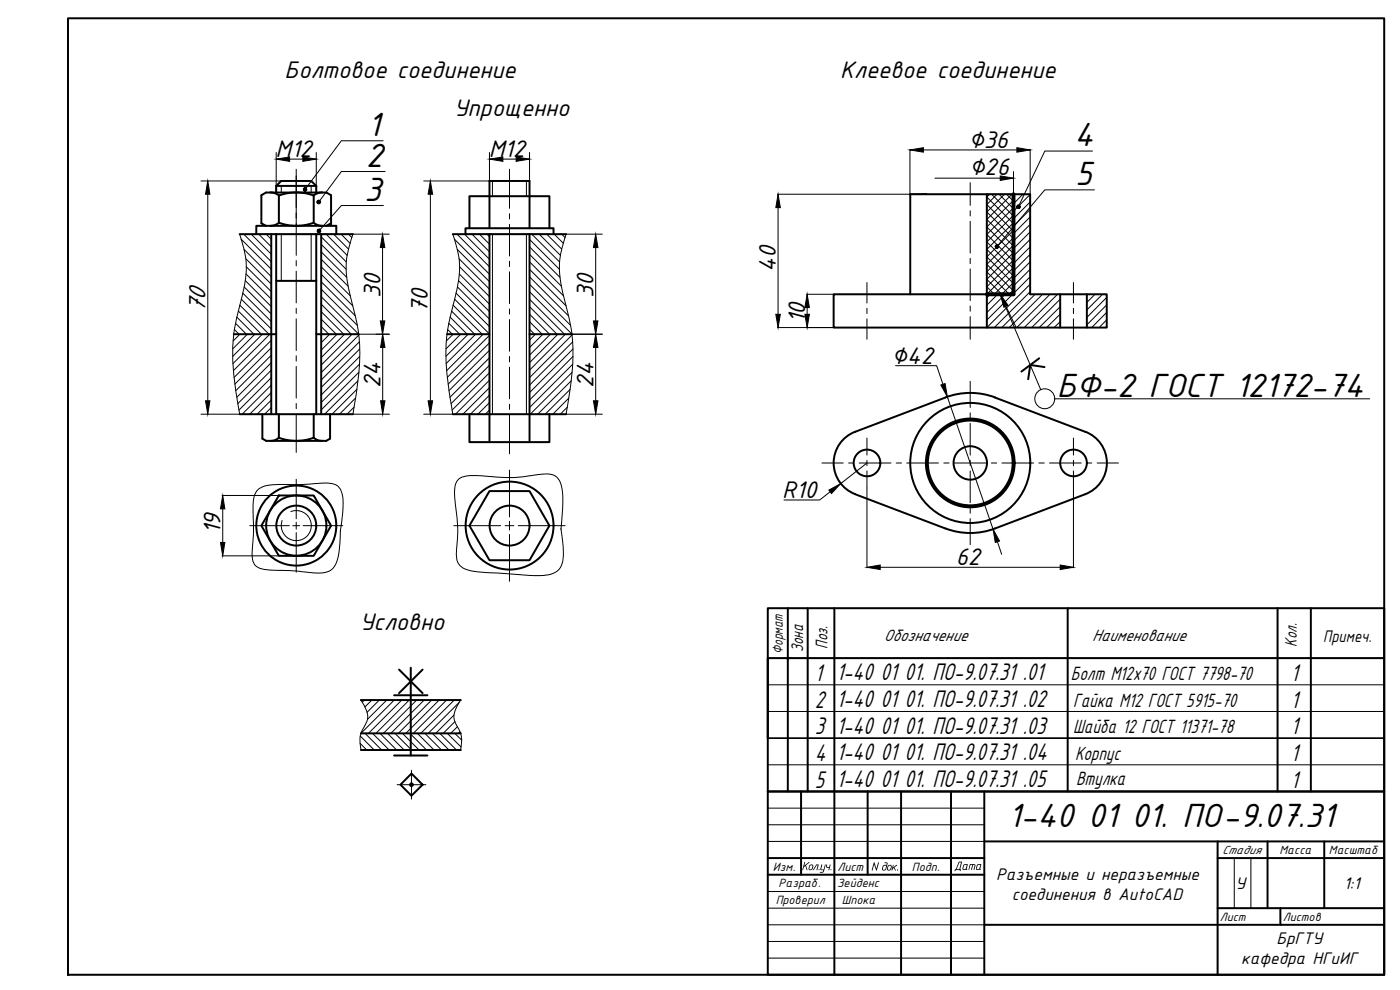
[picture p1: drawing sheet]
<svg xmlns="http://www.w3.org/2000/svg" width="420mm" height="297mm" viewBox="0 0 420 297" stroke-linecap="round" stroke-linejoin="round" font-family="sans-serif">
<!-- layer: 0 -->
<path d="M293.5 259.6l-.3 .9 .1 .3 .6-.2 .3-1.1zM293.2 259.4h1.3l-.3 1.3 .1 .3-1.3-.1z" fill="#000"/>
<g fill="none" stroke="#000" stroke-width=".59">
<path d="M20.4 5.5h395v287h-395zM81.1 57.7l1.4 .3 1.2 .7M82.9 55.8l1.5-1.5h9l1.5 1.5M82.9 55.8v2M82.9 55.8h12M83.7 58.7a15.1 15.1 0 0 1 10.4 0v8.1a15 15 0 0 1-10.4 0zM94.9 55.8v2M96.8 57.7l-1.5 .3-1.2 .7M273.2 58.3h36v30h22.9v10h-81.9v-10h23zM296.2 58.3v30h-23M71.9 70.3h34M76.9 70.3v-2.5h24v2.5"/>
<path d="M79.8 67.8l-1.4-.8v-8.4l1.4-.8h18.2l1.4 .8v9.2M81.4 70.3v54M82.9 70.3v54M83.7 66.8l-1.2 .7-1.4 .3M94.1 66.8l1.2 .7 1.5 .3M94.9 70.3v54M96.4 70.3v54M99.4 67l-1.4 .8M135.9 70.3h34M139.7 70.3v-1.8h26.4v1.8M140.9 68.5v-9.6h24v9.6M146.9 68.5v-14.2h12v14.2"/>
<path d="M146.9 70.3v62.4M158.9 70.3v62.4M82.9 84.3h12M296.2 88.3v10M318.2 88.3v10M326.2 88.3v10M70.1 100.3h12.8M94.9 100.3h12.8M134.2 100.3h12.7M158.9 100.3h12.8M283.7 119.3l-27.1 10.3M283.7 119.3a21 21 0 0 1 14.9 0"/>
<path d="M298.6 119.3l27.1 10.2a10 10 0 0 1 6.5 9.4 10 10 0 0 1-6.5 9.4l-27.1 10.3a21 21 0 0 1-14.9 0M311.9 107.5l-5.4 4M313.5 110.1l-4.3-.6-.6 4.3M71.9 124.3h34M78.7 124.3v7.3l1.2 .7h18l1.2-.7v-7.3M83.7 131.3l-1.2 .7-1.3 .3M83.7 124.3v7a15 15 0 0 0 10.4 0v-7M94.2 131.3l1.1 .7 1.3 .3M135.9 124.3h34M140.9 124.3v8.4h24v-8.4M256.6 129.5a10 10 0 0 0-6.4 9.4 10 10 0 0 0 6.4 9.4M83.7 148.7h10.4l5.3 9-5.3 9.1h-10.4l-5.3-9.1z"/>
<path d="M146.9 147.3h12l6 10.4-6 10.4h-12l-6-10.4zM256.6 148.3l27.1 10.3M230.4 182.5h185v55h-185zM236.4 182.5v55M242.4 182.5v55M250.4 182.5v110M320.4 182.5v55M383.4 182.5v55M393.4 182.5v55M415.4 197.5h-185v24M108.3 210h30M118.3 208.6h10"/>
<path d="M119.8 200.9l7 7.1M123.3 200.3v26.4M126.8 200.9l-7 7.1M108.3 220h30M108.3 225h30M118.3 226.7h10M123.5 232.1l3.3 3.3-3.3 3.3-3.3-3.3zM230.4 237.5h185v55h-185zM240.4 237.5v25M260.4 237.5v25M270.4 237.5v55M285.4 237.5v55"/>
<path d="M295.4 237.5v55M230.4 257.5h65M295.4 252.5h120M365.4 257.5h50M365.4 252.5v40M380.4 252.5v20M397.4 252.5v20M230.4 262.5h65M295.4 277.5h120M365.4 272.5h50M384.3 272.5v5"/>
<circle cx="260.2" cy="138.9" r="4"/>
<circle cx="291.2" cy="138.9" r="18"/>
<circle cx="291.2" cy="138.9" r="5"/>
<circle cx="322.2" cy="138.9" r="4"/>
<circle cx="88.9" cy="157.7" r="12"/>
<circle cx="88.9" cy="157.7" r="9"/>
<circle cx="88.9" cy="157.7" r="6"/>
<circle cx="152.9" cy="157.7" r="13.2"/>
<circle cx="152.9" cy="157.7" r="6"/>
</g>
<g fill="none" stroke="#000" stroke-width=".3">
<path d="M60.3 54.3h24.1M62.4 58.3v62M82.9 45.7v12.1M84.4 55.8v2M86.9 47.7h4M88.9 50.8v25.8M93.4 55.8v2M94.9 45.7v12.1M115 42.2h-12.6l-10.5 14.3M115.6 51.5h-13.2l-6.4 8.7M127.2 54.3h19.7M129.2 58.3v62"/>
<path d="M146.9 54.3h.9v4.6M146.9 45.7v8.6M150.9 47.7h4M152.9 50.8v11.7M158 54.3v4.6M158.9 45.7v8.6M273.1 44.8v13.4M277.1 45h28.1M278.1 58.1l-5 .2h-39.8M280.6 53.5h19.6M291.2 54.8v6.8M297 58.3l-.8 .8 8 8"/>
<path d="M297.6 58.3l6.6 6.6M299.2 58.3l-3 3.1 8 8M299.8 58.3l4.4 4.3M301.5 58.3l-5.3 5.3 8 8M302.1 58.3l2.1 2.1M303.7 58.3l-7.5 7.6 8 8M304.2 51.5v6.8h-8M304.8 58.3l-.6 .6M307 58.3l-2.8 2.8M309.2 58.4l-5 5M309.2 44.8v13.4M327.9 45.3h-14.3l-7.7 16.3"/>
<path d="M328.5 57h-14.9l-14 16.6M71.9 70.3a26.1 26.1 0 0 1 1.8 13.3l-.6 3.3-1.6 6.8a56 56 0 0 0-.4 25.5l.8 5.1h-11.6M72.3 71.7l9.1 9.1M73.2 70.3l8.2 8.2M73.2 74.8l8.2 8.2M73.8 77.6l7.6 7.6M75.4 70.3l6 6M76.9 70.3h24M77.6 70.3l3.8 3.7M79.9 70.3l1.5 1.5M84.4 70.3v14M88.9 78.2v1.6"/>
<path d="M93.4 70.3v14M96.4 77.8l8.1 8.1M96.4 75.6l7.7 7.6M96.4 73.3l7.5 7.5M96.4 71.1l7.5 7.5M97.9 70.3l6.3 6.3M100.1 70.3l4.5 4.4M102.4 70.3l2.7 2.7M104.6 70.3l1 1M114.8 74.3v22M115.1 61.7h-12.7l-6.3 7.2M116.8 70.3h-10.9a27.3 27.3 0 0 0-.8 18.3l1.2 5.1a55.1 55.1 0 0 1 .7 23.8l-1.1 6.8h11"/>
<path d="M135.9 70.3a27.3 27.3 0 0 1 .8 18.3l-1.2 5.1a55.1 55.1 0 0 0-.7 23.8l1.1 6.8h-8.7M136.4 71.7l10.5 10.6M137.2 70.3l9.7 9.7M137.2 74.8l9.7 9.7M137.8 77.6l9.1 9.2M139.4 70.3l7.5 7.5M140.9 70.3h24M141.6 70.3l5.3 5.3M143.9 70.3l3 3M146.1 70.3l.8 .7M147.8 70.3v54M152.9 64.1v1.6"/>
<path d="M152.9 67.3v9.5M152.9 78.4v1.6M158 70.3v54M158.9 78.6l10.2 10.2M158.9 76.3l9.6 9.6M158.9 74.1l9.2 9.1M158.9 71.8l9 9M159.6 70.3l8.3 8.3M161.8 70.3l6.4 6.3M164.1 70.3l4.5 4.4M166.3 70.3l2.8 2.7M168.6 70.3l1 1"/>
<path d="M178.8 74.3v22M180.8 70.3h-10.9a26.1 26.1 0 0 0-1.8 13.3l.8 4.1 1.4 6a54.3 54.3 0 0 1 .7 23.8l-1.1 6.8h10.9M233.5 62.3v32M291.2 63.2v1.6M291.2 66.4v9.5M291.2 77.5v1.6M304.2 62.3l-8 8 8 8M304.2 60.1l-8 8 8 8M304.2 64.6l-8 8 8 8M304.2 66.8l-8 8 8 8M304.2 69.1l-8 8 8 8M304.2 71.3l-8 8 8 8"/>
<path d="M304.2 73.6l-8 8 6.7 6.7 1.3-1.3M304.2 75.8l-8 8 4.5 4.5 3.5-3.5M304.2 78l-8 8 2.2 2.3 5.8-5.8M309.2 60.6l-5 5M309.2 62.9l-5 4.9M309.2 65.1l-5 5M309.2 67.3l-5 5M309.2 69.6l-5 5M309.2 71.8l-5 5M309.2 74.1l-5 5M309.2 76.3l-5 5M309.2 78.6l-5 5"/>
<path d="M70.4 98.9l1.3 1.4M70.7 97l3.3 3.3M71.1 95.2l5.1 5.1M71.5 93.3l6.9 7M72 91.6l8.7 8.7M72.4 89.8l9 8.9M72.9 88l8.5 8.5M73.3 86.1l8.1 8.1M73.6 84.2l7.8 7.8M73.8 82.2l7.6 7.5M73.9 80l7.5 7.5M88.9 81.4v9.5"/>
<path d="M88.9 92.5v1.6M88.9 95.7v9.5M96.4 89l11.3 11.3h9.2M96.4 98l2.3 2.3M96.4 95.7l4.5 4.6M96.4 93.5l6.8 6.8M96.4 91.3l9 9M96.4 86.8l10.8 10.8M96.4 84.5l10.2 10.3M96.4 82.3l9.5 9.5M96.4 80l8.7 8.8M134.4 98.9l1.3 1.4"/>
<path d="M134.7 97l3.3 3.3M135.1 95.2l5.1 5.1M135.5 93.3l7 7M136 91.6l8.7 8.7M136.4 89.8l10.5 10.4M136.9 88l10 10M137.3 86.1l9.6 9.6M137.6 84.2l9.3 9.3M137.8 82.2l9.1 9.1M137.9 80l9 9M152.9 81.6v9.5M152.9 92.7v1.6"/>
<path d="M152.9 95.9v9.5M158.9 87.5l12.8 12.8h9.1M158.9 98.7l1.5 1.6M158.9 96.5l3.8 3.8M158.9 94.3l6 6M158.9 92l8.3 8.3M158.9 89.8l10.5 10.5M158.9 85.3l12.3 12.3M158.9 83l11.7 11.8M158.9 80.8l11 11M233.3 98.3h16.8M242.1 88.3h8"/>
<path d="M242.2 92.3v2M260.2 84.8v6.1M260.2 92.5v1.6M260.2 95.7v6.1M291.2 80.7v9.5M291.2 91.8v1.6M291.2 95v6.8M297.2 88.3l-1 1M299.4 88.3l-3.2 3.3M300.2 88.3l12.1 28.6M301.7 88.3l-5.5 5.5M301.9 91.9l3.1 6.4h8"/>
<path d="M303.9 88.3l-7.7 7.7M304.2 80.3l-8 8M309.2 85.3l-13 13M309.2 87.5l-10.8 10.8M309.2 80.8l-5 5M309.2 83l-5 5M310.6 88.3l-9.9 10M312.9 88.3l-10 10M315.1 88.3l-10 10M317.4 88.3l-10 10M318.2 89.8l-8.6 8.5M318.2 92l-6.3 6.3"/>
<path d="M318.2 94.3l-4.1 4M318.2 96.5l-1.8 1.8M322.2 84.8v6.1M322.2 92.5v1.6M322.2 95.7v6.1M326.4 88.3l-.2 .2M328.6 88.3l-2.4 2.4M330.9 88.3l-4.7 4.7M332.1 89.2l-5.9 6M332.1 91.5l-5.9 6M332.1 93.7l-4.5 4.6M332.1 96l-2.2 2.3"/>
<path d="M332.1 98.2v.1M72 100.3l-2 2M74.3 100.3l-4.5 4.4M76.5 100.3l-6.7 6.6M78.7 100.3l-8.8 8.8M81 100.3l-10.9 10.9M81.4 117.8l-6.5 6.5M81.4 115.6l-8.7 8.7M81.4 113.3l-9.7 9.7M81.4 111.1l-10 10M81.4 108.8l-10.3 10.4M81.4 106.6l-10.6 10.6"/>
<path d="M81.4 104.3l-10.9 11M81.4 102.1l-11.1 11.1M88.9 106.8v1.6M88.9 109.9v9.6M96.4 100.3h.1M96.7 100.3l-.3 .3M98.9 100.3l-2.5 2.5M101.2 100.3l-4.8 4.8M103.4 100.3l-7 7M105.7 100.3l-9.3 9.2M106.7 119.5l-4.8 4.8M107.1 116.8l-7.4 7.5"/>
<path d="M107.4 114.2l-10 10.1M107.7 111.7l-11.3 11.3M107.7 100.5l-11.3 11.3M107.9 109.3l-11.5 11.5M107.9 102.6l-11.5 11.4M107.9 107l-11.5 11.5M107.9 104.7l-11.5 11.6M114.9 104.3v16M136 100.3l-2.1 2M138.3 100.3l-4.4 4.4M140.5 100.3l-6.7 6.6M142.7 100.3l-8.8 8.8"/>
<path d="M145 100.3l-10.9 10.9M146.9 118.6l-5.7 5.7M146.9 116.3l-8 8M146.9 114.1l-10.2 10.2M146.9 111.8l-11.2 11.2M146.9 109.6l-11.5 11.5M146.9 107.3l-11.9 11.9M146.9 105.1l-12.2 12.1M146.9 102.9l-12.4 12.4M146.9 100.6l-12.7 12.6M152.9 107v1.6M152.9 110.1v9.6"/>
<path d="M160.7 100.3l-1.8 1.8M162.9 100.3l-4 4M165.2 100.3l-6.3 6.3M167.4 100.3l-8.5 8.5M169.7 100.3l-10.8 10.8M170.7 119.5l-4.8 4.8M171.1 116.8l-7.5 7.5M171.4 114.2l-10 10.1M171.7 100.5l-12.8 12.8M171.7 111.7l-12.6 12.6M171.9 109.3l-13 13M171.9 102.6l-13 13"/>
<path d="M172 107l-13.1 13M172 104.7l-13.1 13.1M178.8 104.3v16M268.8 109.7h12.3l1.9 5.6M284.3 119.1l13.7 39.7M291.2 114.4v7.8M316.5 119.7h94.6M81.4 122.3l-2 2M81.4 120l-4.2 4.3M88.9 121.1v1.5M88.9 124.2v11.5M106.3 122.2l-2.2 2.1"/>
<path d="M146.9 123l-1.2 1.3M146.9 120.8l-3.5 3.5M152.9 121.3v1.5M152.9 124.4v11.8M170.3 122.2l-2.2 2.1M246.7 138.9h6.4M254.7 138.9h1.5M257.9 138.9h9.5M260.2 131.4v5.2M260.2 138.1v1.6M260.2 138.9l-7.9 6.2M268.9 138.9h1.7"/>
<path d="M272.1 138.9h9.5M283.3 138.9h1.5M286.4 138.9h9.6M291.2 123.9v1.5M291.2 127v9.6M291.2 138.1v1.6M297.5 138.9h1.6M300.7 138.9h9.5M311.8 138.9h1.6M315 138.9h9.5M322.2 131.4v5.2M322.2 138.1v1.6"/>
<path d="M326.1 138.9h1.6M329.3 138.9h6.4M66.6 148.7h17M66.8 152.7v10.1M75 157.7h11.8M77.1 147.3a7.5 7.5 0 0 1 5.9-1.9h.8a93.2 93.2 0 0 0 13.1-.5 5.1 5.1 0 0 1 5.4 2.1 17.7 17.7 0 0 1 .3 9.4l-.5 4.7a18 18 0 0 1-1.6 8.7 5.6 5.6 0 0 1-5.9 2.1h-.8a94.1 94.1 0 0 0-13.1-.9 4.5 4.5 0 0 1-4.8-2.7 28.9 28.9 0 0 1 .2-8.3v-.9a44.4 44.4 0 0 1 .1-10zM87.3 153.5a4.5 4.5 0 0 1 6.1 3.6 4.5 4.5 0 0 1-5 5.1 4.5 4.5 0 0 1-3.7-6M87.8 157.7h2.2M88.9 143.8v11.8M88.9 156.7v2.1M88.9 159.8v11.9M91 157.7h11.9"/>
<path d="M136.2 157.7h14M137.5 144a8.2 8.2 0 0 1 6.2-1.3 52 52 0 0 0 16.8-.2 9.1 9.1 0 0 1 6.3 .4 9.2 9.2 0 0 1 2.1 7.4l-.2 4.9a17.9 17.9 0 0 0 .2 7.7 11.3 11.3 0 0 1-1.1 7.9 9.1 9.1 0 0 1-7.3 1.9l-8.7-.6a56.5 56.5 0 0 1-11.3-1 4.4 4.4 0 0 1-3.6-5.1 54.8 54.8 0 0 0-.4-16.6 7.3 7.3 0 0 1 1-5.4zM151.6 157.7h2.6M152.9 141v14.1M152.9 156.4v2.6M155.5 157.7h14.1M249.1 147.6l-3.1 2.4h-10.7M260.2 141.3v29.1M291.2 141.3v9.5M291.2 152.4v1.6M291.2 155.6v7.8M322.2 141.3v29.1"/>
<path d="M66.6 166.8h17M152.9 160.3v14.1M264.2 170.2h54M299.3 162.5l1.3 3.8M415.4 197.5h-185v24M108.3 210l.6 1a6 6 0 0 1 1.2 5.5l-.5 .9a8.8 8.8 0 0 0-1.3 7.6M109.3 210l-.6 .7M111.6 210l-2.1 2.1M113.8 210l-3.6 3.7M116.1 210l-5.8 5.8M118.3 210l-10 10M120.6 210l-10 10"/>
<path d="M122.8 210l-10 10M125.1 210l-10 10M127.3 210l-10 10M129.5 210l-10 10M131.8 210l-10 10M134 210l-10 10M136.2 214.6l-5.4 5.4M136.3 210l-10 10M136.5 216.5l-3.5 3.5M137.3 218l-2 2M137.8 210.8l-9.3 9.2M138 219.5l-.5 .5"/>
<path d="M138.2 210l-.5 1a6.6 6.6 0 0 0-1.3 5.1l.5 1.3a8.5 8.5 0 0 1 1.3 7.6M230.4 205.5h185M230.4 213.5h185M108.1 223l2 2M108.1 220.8l4.2 4.2M109.6 220l5 5M111.8 220l5 5M114 220l5 5M116.3 220l5 5M118.5 220l5 5M119.2 235.4h8.6M120.8 220l5 5"/>
<path d="M123 220l5 5M123.5 231.1v8.7M125.3 220l5 5M127.5 220l5 5M129.8 220l4.9 5M132 220l5 5M134.2 220l4.2 4.1M136.5 220l2.1 2.1M230.4 237.5h185M230.4 229.5h185M415.4 221.5h-185h185M230.4 242.5h65"/>
<path d="M230.4 247.5h65M230.4 252.5h65M370.4 257.5v15M375.4 257.5v15M230.4 267.5h65M230.4 272.5h65M230.4 277.5h65M230.4 282.5h65M230.4 287.5h65"/>
<circle cx="313.5" cy="119.6" r="2.98"/>
</g>
<g fill="#000" stroke="#000" stroke-width=".3">
<path d="M62.4 54.3l.6 4h-1.3zM82.9 47.7l4-.6v1.3zM90.9 47.1l4 .6-4 .7zM129.2 54.3l.6 4h-1.3zM146.9 47.7l4-.6v1.3zM154.9 47.1l4 .6-4 .7zM273.1 45l4-.7v1.4zM300.2 52.8l4 .7-4 .6zM305.2 44.3l4 .7-4 .7zM114.8 70.3l.7 4h-1.4zM178.8 70.3l.7 4h-1.4zM233.5 58.3l.7 4h-1.4z"/>
<path d="M114.1 96.3h1.4l-.7 4zM178.1 96.3h1.4l-.7 4zM232.8 94.3h1.4l-.7 4zM242.2 88.3l.7 4h-1.3zM241.6 94.3h1.3l-.7 4zM300.2 88.3l2.3 3.3-1.2 .6zM114.9 100.3l.6 4h-1.3zM178.8 100.3l.7 4h-1.4zM282.4 115.5l1.2-.4 .7 4zM61.7 120.3h1.3l-.6 4zM114.2 120.3h1.3l-.6 4zM128.5 120.3h1.3l-.6 4z"/>
<path d="M178.1 120.3h1.4l-.7 4zM66.8 148.7l.7 4h-1.3zM248.8 147.1l3.5-2-2.7 3zM66.2 162.8h1.3l-.7 4zM260.2 170.2l4-.7v1.4zM298 158.8l2 3.5-1.3 .5zM318.2 169.5l4 .7-4 .7z"/>
<path d="M91.1 56.5v.3h.5zM91.1 56.8h.5l-.5 .3zM91.1 57.1l.2 .2 .3-.5z"/>
<path d="M91.6 56.8l-.3 .5h.2zM91.6 56.8l.1 .5h-.2zM91.6 56.8l.1 .5 .2-.2z"/>
<path d="M91.6 56.4v.4l.3-.3zM91.4 56.4h.2v.4zM91.1 56.5l.5 .3-.2-.4z"/>
<path d="M91.6 56.8l.3 .3 .1-.2zM91.6 56.8l.4-.1v.2zM91.9 56.5l-.3 .3 .4-.1z"/>
<path d="M95.2 60.3v.3h.5zM95.2 60.6h.5l-.5 .2zM95.2 60.8l.2 .2 .3-.4z"/>
<path d="M95.3 68.9l-.1 .3 .5 .1zM95.2 69.2l.5 .1-.5 .2zM95.2 69.5l.2 .2 .3-.4z"/>
<path d="M95.7 60.6l-.3 .4 .2 .1zM95.7 60.6l.2 .5h-.3zM95.7 60.6l.2 .5 .2-.2z"/>
<path d="M95.7 69.3l-.3 .4 .2 .1zM95.7 69.3l.2 .5h-.3zM95.7 69.3l.2 .5 .2-.2z"/>
<path d="M95.7 60.1v.5l.3-.4zM95.5 60.1h.2v.5zM95.2 60.3l.5 .3-.2-.5z"/>
<path d="M95.7 60.6l.4 .3 .1-.3zM95.7 60.6l.4-.2 .1 .2zM96 60.2l-.3 .4 .4-.2z"/>
<path d="M95.8 68.8l-.1 .5 .4-.4zM95.5 68.8h.3l-.1 .5zM95.3 68.9l.4 .4-.2-.5z"/>
<path d="M95.7 69.3l.4 .3 .1-.2zM95.7 69.3l.5-.2v.3zM96.1 68.9l-.4 .4 .5-.2z"/>
<path d="M298.8 73.6l-.1 .3h.5zM298.7 73.9h.5l-.5 .2zM298.7 74.1l.2 .2 .3-.4z"/>
<path d="M299.2 73.9l-.3 .4 .2 .2zM299.2 73.9l.2 .5-.3 .1zM299.2 73.9l.2 .5 .2-.1z"/>
<path d="M299.3 73.4l-.1 .5 .4-.3zM299 73.5l.3-.1-.1 .5zM298.8 73.6l.4 .3-.2-.4z"/>
<path d="M299.2 73.9l.4 .4 .1-.3zM299.2 73.9l.5-.1v.2zM299.6 73.6l-.4 .3 .5-.1z"/>
<path d="M305.2 61.8v.3l.4-.1zM305.2 62.1l.4-.1-.3 .3zM305.3 62.3l.1 .2 .2-.5z"/>
<path d="M305.6 62l-.2 .5h.3zM305.6 62l.3 .4-.2 .1zM305.6 62l.3 .4 .2-.1z"/>
<path d="M305.6 61.5v.5l.3-.4zM305.4 61.6l.2-.1v.5zM305.4 61.6l-.2 .2 .4 .2z"/>
<path d="M305.6 62l.5 .3 .1-.3zM305.6 62l.5-.2 .1 .2zM305.9 61.6l-.3 .4 .5-.2z"/>
<circle cx="123.5" cy="235.4" r=".55"/>
</g>
<g fill="none" stroke="#000" stroke-width="1.2">
<path d="M304.2 58.3v30h-8"/>
<circle cx="291.2" cy="138.9" r="13"/>
</g>
<g font-size="10.9">
<text x="110.3" y="40.8">1</text>
<text x="322.3" y="43.9">4</text>
<text x="109.8" y="50.1">2</text>
<text x="322.7" y="55.6">5</text>
<text x="109.3" y="60.3">3</text>
<text x="317.2" y="119.1">БФ-2 ГОСТ 12172-74</text>
<text x="302.6" y="248">1-40 01 01. ПО-9.07.31</text>
</g>
<g font-size="8">
<text x="244.6" y="204.3">1</text>
<text x="251" y="204.2">1-40 01 01. ПО-9.07.31 .01</text>
<text x="387.4" y="204.3">1</text>
<text x="244.6" y="212.3">2</text>
<text x="251" y="212.1">1-40 01 01. ПО-9.07.31 .02</text>
<text x="387.4" y="212.3">1</text>
<text x="244.6" y="220.3">3</text>
<text x="251" y="220.1">1-40 01 01. ПО-9.07.31 .03</text>
<text x="387.4" y="220.3">1</text>
<text x="244.6" y="228.3">4</text>
<text x="251" y="228.1">1-40 01 01. ПО-9.07.31 .04</text>
<text x="387.4" y="228.3">1</text>
<text x="244.6" y="236.3">5</text>
<text x="251" y="236.1">1-40 01 01. ПО-9.07.31 .05</text>
<text x="387.4" y="236.3">1</text>
</g>
<g font-size="7.8">
<text x="85.4" y="23.3">Болтовое соединение</text>
<text x="252.1" y="23.3">Клеевое соединение</text>
<text x="136.2" y="34.9">Упрощенно</text>
<text x="82.7" y="47.1">M12</text>
<text x="146.7" y="47.1">M12</text>
<text x="290.6" y="44.4">∅36</text>
<text x="290.8" y="52.5">∅26</text>
<text x="232.9" y="81.5" transform="rotate(-90 232.9 81.5)">40</text>
<text x="114.2" y="89.4" transform="rotate(-90 114.2 89.4)">30</text>
<text x="178.1" y="89.4" transform="rotate(-90 178.1 89.4)">30</text>
<text x="61.6" y="93.9" transform="rotate(-90 61.6 93.9)">70</text>
<text x="128.4" y="93.9" transform="rotate(-90 128.4 93.9)">70</text>
<text x="241.6" y="97" transform="rotate(-90 241.6 97)">10</text>
<text x="267.5" y="109.1">∅42</text>
<text x="114.2" y="116.4" transform="rotate(-90 114.2 116.4)">24</text>
<text x="178.1" y="116.4" transform="rotate(-90 178.1 116.4)">24</text>
<text x="234.7" y="149.4">R10</text>
<text x="66.2" y="160.3" transform="rotate(-90 66.2 160.3)">19</text>
<text x="286.9" y="169.6">62</text>
<text x="107.9" y="188.9">Условно</text>
</g>
<g font-size="6.4">
<text x="321.4" y="204">Болт М12х70 ГОСТ 7798-70</text>
<text x="322.1" y="212.2">Гайка М12 ГОСТ 5915-70</text>
<text x="322.1" y="220">Шайба 12 ГОСТ 11371-78</text>
<text x="322.6" y="228.1">Корпус</text>
<text x="323" y="235.4">Втулка</text>
</g>
<g font-size="5.6">
<text x="241.1" y="195.7" transform="rotate(-90 241.1 195.7)">Зона</text>
<text x="248.3" y="194.7" transform="rotate(-90 248.3 194.7)">Поз.</text>
<text x="389.2" y="194" transform="rotate(-90 389.2 194)">Кол.</text>
</g>
<g font-size="5.4">
<text x="265.3" y="192.4">Обозначение</text>
<text x="327.8" y="192.4">Наименование</text>
<text x="397.1" y="192.5">Примеч.</text>
<text x="299" y="264.1">Разъемные и неразъемные</text>
<text x="303.7" y="269.9">соединения в AutoCAD</text>
<text x="370.8" y="266.7">У</text>
<text x="403.3" y="266.7">1:1</text>
<text x="383.1" y="283.3">БрГТУ</text>
<text x="372.5" y="289.1">кафедра НГиИГ</text>
</g>
<text font-size="4.8" x="234.9" y="196.2" transform="rotate(-90 234.9 196.2)">Формат</text>
<g font-size="3.9">
<text x="366.8" y="256.2">Стадия</text>
<text x="384" y="256.2">Масса</text>
<text x="398.8" y="256.2">Масштаб</text>
<text x="232" y="261.2">Изм.</text>
<text x="240.5" y="261.1">Кол .уч.</text>
<text x="251.3" y="261.2">Лист</text>
<text x="261.3" y="261.2">Nдок .</text>
<text x="273.7" y="261.2">Подп.</text>
<text x="286.3" y="261.1">Дата</text>
<text x="233.7" y="266.1">Разраб.</text>
<text x="251.2" y="266.2">Зейденс</text>
<text x="232.8" y="271.1">Проверил</text>
<text x="252.6" y="271.2">Шпока</text>
<text x="366.1" y="276.2">Лист</text>
<text x="385" y="276.2">Листов</text>
</g>
</svg>
